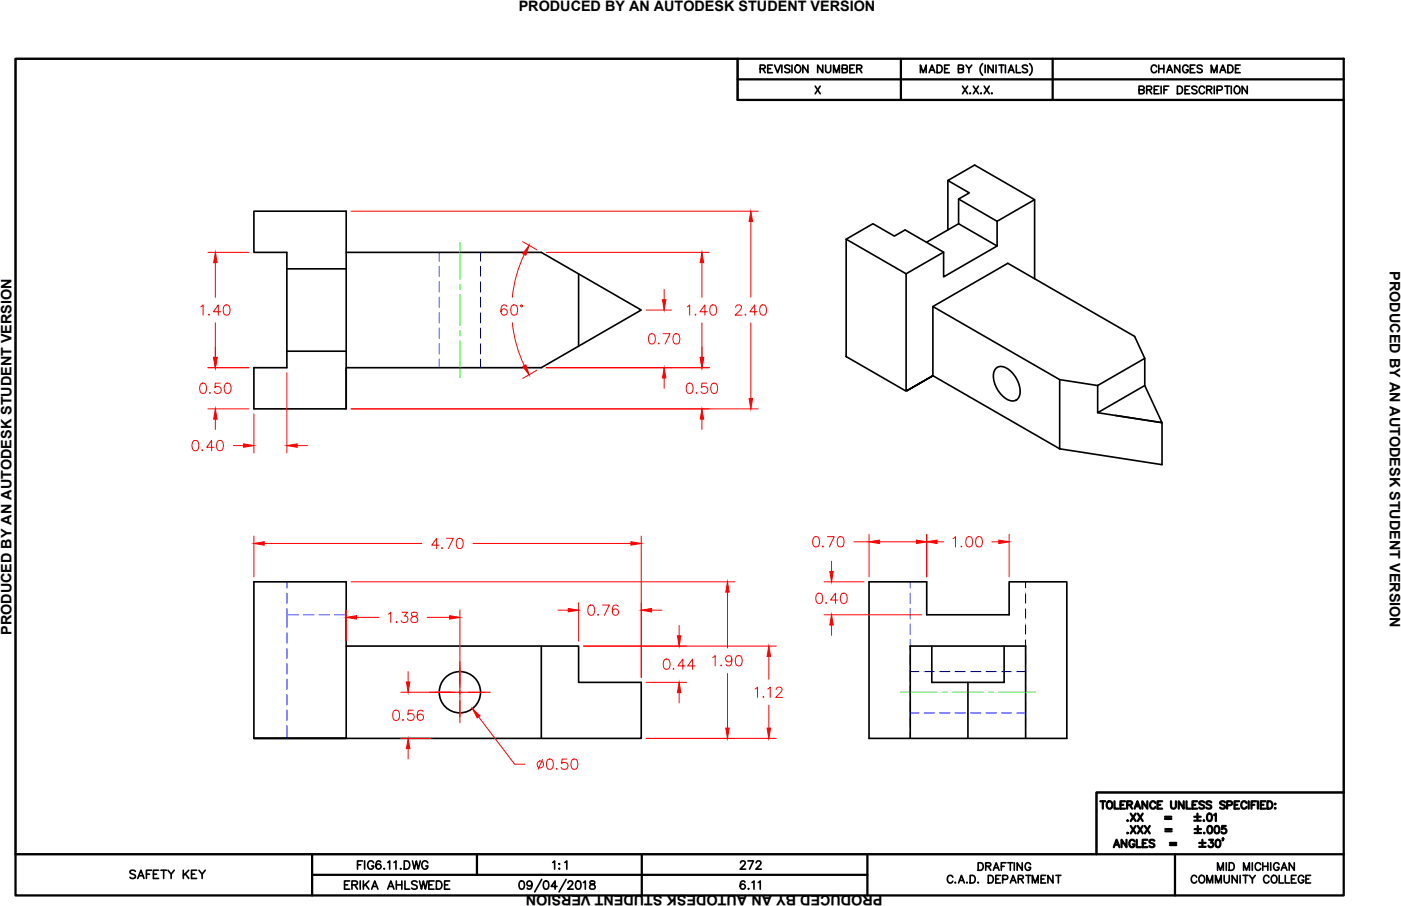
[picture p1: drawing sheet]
<svg xmlns="http://www.w3.org/2000/svg" width="432mm" height="279mm" viewBox="0 0 432 279" stroke-linecap="round" stroke-linejoin="round" font-family="sans-serif">
<!-- layer: OBJECT LINES -->
<g fill="none" stroke="#000" stroke-width=".51">
<path d="M4.8 18.1h222.5v12.7h186.8v213.6h-76.2v19h-333.1zM302.9 19.6a2.41 2.41 0 0 0 0 3.6M317.4 19.6a2.46 2.46 0 0 1 0 3.6M251.2 26.6l1.6 2.3M252.8 26.6l-1.6 2.3M283.7 22.4v-2.3l.9 2.3 .9-2.3v2.3M286.4 22.4l.9-2.3 .8 2.3M286.7 21.6h1.1M288.8 20.1h.8a1.25 1.25 0 0 1 .8 1.1 1.25 1.25 0 0 1-.8 1.2h-.8zM291.1 21.2h.9M292.6 20.1h-1.5v2.3h1.5M295.4 21.2l1.3-.1 .2-.4-.2-.5-1.3-.1v2.3h1l.5-.4a.59 .59 0 0 0-.5-.8"/>
<path d="M296.7 26.6l1.5 2.3M297.7 20.1l.9 1.1 .9-1.1M298.2 26.6l-1.5 2.3M298.6 21.2v1.2M299 28.7v.2l.1-.1M300 26.6l1.6 2.3M301.6 26.6l-1.6 2.3M302.3 28.7v.2l.2-.1M303.3 26.6l1.6 2.3M303.6 20.1v2.3M304.9 26.6l-1.6 2.3M305.7 28.7l-.1 .1h.2"/>
<path d="M306.1 20.1v2.3l-1.6-2.3v2.3M307 20.1v2.3M307.9 20.1h1.5M308.7 20.1v2.3M309.9 20.1v2.3M310.8 22.4l.9-2.3 .8 2.3M311.1 21.6h1.1M313.2 20.1v2.3h1.4M316.7 20.4a.89 .89 0 0 0-1.6 .2l.5 .5 .8 .3 .3 .7a1.02 1.02 0 0 1-1.6 0M292.1 55.7v15.2M106.7 77.8h60.1l30.8 17.8-30.8 17.8h-60.1v12.7M260.8 73.8l18.5 10.6v36.2l-18.5-10.6z"/>
<path d="M290.8 77.8l-11.5 6.6M295.4 61.4l11.9 6.8v7.7l-16.5 9.5v-7.6l-11.8-6.9-3.3 1.9-6.7-3.8-8.2 4.8M295.4 69l-9.9 5.7M307.3 68.2l11.6-6.6-18.5-10.7-8.3 4.8 6.6 3.8-3.3 1.9v7.6l11.9 6.9M318.9 61.6v24.4M88.4 82.9h18.3M178.3 84.5v22.3M287.5 94.5l23.1-13.3 39.1 22.5 3.1 6.8M88.4 108.3v-30.5h-10.1v-12.7h28.4v61h-28.4v-12.7h10.1v-5.1h18.3M306.9 113.7a3.1 3.1 0 0 1 4.4 .6 7.9 7.9 0 0 1 2.7 8.2 2.56 2.56 0 0 1-4.1 .4 8.6 8.6 0 0 1-3.6-8.1zM326.6 117.1l-39.1-22.6v21.4l-8.2 4.7 8.2-4.7 39.1 22.5M326.6 117.1v21.3"/>
<path d="M326.6 117.1l11.7 1.8M338.3 118.9l14.5-8.4v8.4l-14.5 8.4zM352.8 118.9l5.3 11.4-19.8-3M343.8 128.1l14.3 2.2v13l-31.5-4.9M267.8 179.4h17.8v10.2h25.4v-10.2h17.8v48.3h-61zM106.7 199.2h71.6v11.2h19.3v17.3h-119.3h28.4v-48.3h-28.4v48.3M166.8 199.2v28.5M287.2 199.2v11.2h22.3v-11.2M298.3 210.4v17.3M280.5 227.7v-28.5h35.6v28.5M160.3 271.8a.81 .81 0 0 1 1.2 .4 1.28 1.28 0 0 1-.8 2 1.62 1.62 0 0 1-.4-2.4zM164 272.5a.8 .8 0 0 1-1.1 .7 .8 .8 0 0 1-.4-1.2 .8 .8 0 0 1 1.3 0 1.35 1.35 0 0 1-.8 2.2l-.5-.3"/>
<path d="M167 271.2l-2.2 3.9M167.8 271.8a.83 .83 0 0 1 1.2 .4 1.28 1.28 0 0 1-.8 2 1.6 1.6 0 0 1-.4-2.4zM171.7 273.4h-1.8l1.2-1.7v2.5M174.5 271.2l-2.2 3.9M175.1 272.3l.5-.6 .8 .2a.77 .77 0 0 1-.2 1.1l-1.2 1.2h1.7M177.7 271.8a.81 .81 0 0 1 1.2 .4 1.28 1.28 0 0 1-.8 2 1.62 1.62 0 0 1-.4-2.4zM179.8 272.2l.6-.5v2.5M182 271.8a.51 .51 0 0 0 .2 .8 .91 .91 0 0 1 1 .4 .91 .91 0 0 1 0 1.1l-.9 .1-.5-.2a.95 .95 0 0 1 .2-1 .95 .95 0 0 1 .9-.4 .51 .51 0 0 0 .3-.8z"/>
<circle cx="141.7" cy="213.5" r="6.4"/>
</g>
<!-- layer: HIDDEN -->
<g fill="none" stroke="#00f" stroke-width=".31">
<path d="M135.4 77.8v2.7M148.1 77.8v2.7M135.4 82.1v3.2M135.4 86.9v3.2M135.4 91.7v3.1M135.4 96.4v3.2M148.1 82.1v3.2M148.1 86.9v3.2M148.1 91.7v3.1M148.1 96.4v3.2M135.4 101.2v3.2M135.4 105.9v3.2"/>
<path d="M135.4 110.7v2.7M148.1 101.2v3.2M148.1 105.9v3.2M148.1 110.7v2.7M88.4 179.4v1.9M280.5 179.4v1.9M316.1 179.4v1.9M88.4 182.9v3.2M88.4 187.7v5.9M88.4 195.2v3.1M88.4 199.9v3.2M88.4 189.6h3.6"/>
<path d="M93.6 189.6h3.2M98.3 189.6h3.2M103.1 189.6h3.6M280.5 182.9v3.2M280.5 187.7v3.2M280.5 192.4v3.2M280.5 197.2v3.2M316.1 182.9v3.2M316.1 187.7v3.2M316.1 192.4v3.2M316.1 197.2v3.2M88.4 204.7v3.2"/>
<path d="M88.4 209.4v3.2M88.4 214.2v3.2M88.4 219v3.1M280.5 202v3.1M280.5 206.7v3.2M280.5 211.5v3.2M280.5 216.3v3.2M280.5 207.1h2.8M280.5 219.8h2.8M284.8 207.1h3.2M284.8 219.8h3.2M289.6 207.1h3.2"/>
<path d="M289.6 219.8h3.2M294.4 207.1h3.1M294.4 219.8h3.1M299.1 207.1h3.2M299.1 219.8h3.2M303.9 207.1h3.2M303.9 219.8h3.2M308.7 207.1h3.1M308.7 219.8h3.1M313.4 207.1h2.7M313.4 219.8h2.7M316.1 202v3.1"/>
<path d="M316.1 206.7v3.2M316.1 211.5v3.2M316.1 216.3v3.2M88.4 223.7v4M280.5 221v3.2M280.5 225.8v1.9M316.1 221v3.2M316.1 225.8v1.9"/>
</g>
<!-- layer: CENTERLINE -->
<path d="M141.8 74.8v11.3M141.8 87.7v1.6M141.8 90.8v9.6M141.8 102v1.5M141.8 105.1v11.3M277.5 213.5h11.3M290.4 213.5h1.6M293.6 213.5h9.5M304.7 213.5h1.6M307.8 213.5h11.4" fill="none" stroke="#0f0" stroke-width=".31"/>
<!-- layer: DIMENSIONS -->
<g fill="none" stroke="#f00" stroke-width=".31">
<path d="M64.1 77.8h12.6M108.2 65.1h125.5M161.1 74.5l4.4 2.6M161.6 78.5a39.9 39.9 0 0 0-3.7 13.2M168.4 77.8h50.2M231.4 68.3v23.4M61.8 94.6l.8-.6v3.2M64.4 96.9v.3l.2-.2M66.4 81v10.7M66.4 99.5v10.7M68.1 96.1h-2.3l1.5-2.1v3.2M69.3 94.2a1.02 1.02 0 0 1 1.5 .4 2.66 2.66 0 0 1-.3 2.4 1.05 1.05 0 0 1-1.6-.4 2.63 2.63 0 0 1 .4-2.4z"/>
<path d="M156.2 94.5a.92 .92 0 0 0-1.3-.3 1.89 1.89 0 0 0 .4 3 .99 .99 0 0 0 1.1-.9 .99 .99 0 0 0-1-1.1 .99 .99 0 0 0-1 .9M157.9 94.2a1.02 1.02 0 0 1 1.5 .4 2.66 2.66 0 0 1-.3 2.4 1.05 1.05 0 0 1-1.5-.4 2.63 2.63 0 0 1 .3-2.4zM157.9 99.5a39.9 39.9 0 0 0 3.7 13.2M199.2 95.6h7.8M204.7 89.3v3.1M211.8 94.6l.8-.6v3.2M214.4 96.9l-.2 .1h.3M216.3 81v10.7M216.3 99.5v10.7M218 96.1h-2.3l1.6-2.1v3.2M219.2 94.2a1.02 1.02 0 0 1 1.5 .4 2.66 2.66 0 0 1-.3 2.4 1.05 1.05 0 0 1-1.5-.4 2.63 2.63 0 0 1 .3-2.4zM226.7 94.8l.2-.5 .4-.3h.6l.5 .3a.99 .99 0 0 1-.3 1.4l-1.5 1.5h2.1"/>
<path d="M229.7 96.9v.3l.2-.2M231.4 99.6v23.3M233.4 96.1h-2.3l1.5-2.1v3.2M234.6 94.2a1.02 1.02 0 0 1 1.5 .4 2.5 2.5 0 0 1-.3 2.4 1.03 1.03 0 0 1-1.5-.4 2.71 2.71 0 0 1 .3-2.4zM62 118.3a.99 .99 0 0 1 1.5 .5 2.66 2.66 0 0 1-.3 2.4 1.03 1.03 0 0 1-1.5-.5 2.5 2.5 0 0 1 .3-2.4zM64.1 113.4h12.6M67.9 118.2h-1.5l-.2 1.3a1.12 1.12 0 0 1 1.7 0 1.12 1.12 0 0 1-.2 1.7 1.12 1.12 0 0 1-1.6-.5M69.6 118.3a.99 .99 0 0 1 1.5 .5 2.5 2.5 0 0 1-.3 2.4 1.03 1.03 0 0 1-1.5-.5 2.66 2.66 0 0 1 .3-2.4zM88.4 114.9v24.8M165.5 114.2l-4.4 2.5M168.4 113.4h50.2M200.3 103.1a1.02 1.02 0 0 1 1.5 .4 2.66 2.66 0 0 1-.3 2.4 1.05 1.05 0 0 1-1.5-.4 2.63 2.63 0 0 1 .3-2.4z"/>
<path d="M203 105.8l-.1 .1h.3M204.4 102.9h2.1l-1.5 3.2M204.7 116.6v3.1M207.9 103.1a1.02 1.02 0 0 1 1.5 .4 2.66 2.66 0 0 1-.3 2.4 1.05 1.05 0 0 1-1.5-.4 2.63 2.63 0 0 1 .3-2.4zM212 118.3a1 1 0 0 1 1.5 .5 2.66 2.66 0 0 1-.3 2.4 1.05 1.05 0 0 1-1.6-.5 2.58 2.58 0 0 1 .4-2.4zM217.8 118.2h-1.5l-.1 1.3a1.12 1.12 0 0 1 1.7 0 1.12 1.12 0 0 1-.2 1.7 1.12 1.12 0 0 1-1.7-.5M219.5 118.3a.99 .99 0 0 1 1.5 .5 2.66 2.66 0 0 1-.3 2.4 1.03 1.03 0 0 1-1.5-.5 2.5 2.5 0 0 1 .3-2.4zM59.6 136a1.03 1.03 0 0 1 1.5 .4 2.66 2.66 0 0 1-.3 2.4 .99 .99 0 0 1-1.5-.4 2.5 2.5 0 0 1 .3-2.4zM62.3 138.7v.3l.2-.2M64.1 126.1h12.6M64.7 121v.3l.2-.1M66 137.9h-2.3l1.5-2.1v3.2"/>
<path d="M66.4 129.3v3.1M67.2 136a1.03 1.03 0 0 1 1.5 .4 1.61 1.61 0 0 1-1.1 2.6 1.74 1.74 0 0 1-.7-2.6zM71.9 137.4h3.2M78.3 127.6v12.1M91.6 137.4h3.2M108.2 126.1h125.5M214.7 121l-.2 .2h.3M216.3 129.3v3.1M78.3 165.3v12.6M81.4 167.6h48.6M108.2 179.4h118.3M135.3 168.1h-2.2l1.5-2.1v3.2"/>
<path d="M136.2 168.9l-.1 .1h.3M137.6 166h2.1l-1.5 3.2M141.1 166.2a1.05 1.05 0 0 1 1.5 .4 2.62 2.62 0 0 1-.3 2.4 1.02 1.02 0 0 1-1.5-.4 2.66 2.66 0 0 1 .3-2.4zM145.8 167.6h48.7M197.6 165.3v43.6M250.9 165.7a1.02 1.02 0 0 1 1.5 .4 2.66 2.66 0 0 1-.3 2.4 1.05 1.05 0 0 1-1.5-.4 2.63 2.63 0 0 1 .3-2.4zM253.6 168.4l-.1 .1h.3M254 179.4h12.3M255 165.5h2.1l-1.5 3.2M256.3 173.1v3.2M258.5 165.7a1.02 1.02 0 0 1 1.5 .4 2.66 2.66 0 0 1-.3 2.4 1.05 1.05 0 0 1-1.5-.4 2.63 2.63 0 0 1 .3-2.4zM263.2 167.1h4.6"/>
<path d="M267.8 164.8v13.1M271 167.1h11.4M285.6 164.8v13.1M288.8 167.1h2M293.7 166.1l.8-.6v3.2M296.3 168.4v.3l.2-.2M298.1 165.7a1.04 1.04 0 0 1 1.5 .4 2.58 2.58 0 0 1-.3 2.4 1.04 1.04 0 0 1-1.5-.4 2.71 2.71 0 0 1 .3-2.4zM301.1 165.7a1.02 1.02 0 0 1 1.5 .4 2.5 2.5 0 0 1-.3 2.4 1.03 1.03 0 0 1-1.5-.4 2.71 2.71 0 0 1 .3-2.4zM305.7 167.1h2.1M311 164.8v13.1M106.7 188.1v9.6M109.9 190.4h6.9"/>
<path d="M119.7 189.4l.7-.6v3.2M122.3 191.7l-.2 .1h.3M123.9 188.8h1.7l-.9 1.2a1.07 1.07 0 0 1 .9 1.5 1.07 1.07 0 0 1-1.7 .3l-.3-.4M126.9 189a.64 .64 0 0 0 .4 1 1.17 1.17 0 0 1 1.2 .4 1.17 1.17 0 0 1 .1 1.3 1.13 1.13 0 0 1-1.2 .3 1.13 1.13 0 0 1-.8-1.1 1.78 1.78 0 0 1 1.9-1l.1-.6a1.23 1.23 0 0 0-1.7-.3zM131.6 190.4h7M141.8 188.1v34.8M172 188.2h3.2M178.3 185.9v11.8M179.9 199.2h59.3M181.6 186.7a1.02 1.02 0 0 1 1.5 .5 2.5 2.5 0 0 1-.3 2.4 1.03 1.03 0 0 1-1.5-.4 2.71 2.71 0 0 1 .3-2.5zM184.3 189.5l-.1 .1h.3M185.7 186.6h2.1l-1.5 3.2"/>
<path d="M190.5 187a.92 .92 0 0 0-1.3-.3 2.51 2.51 0 0 0 0 2.9 .99 .99 0 0 0 1.4-.4 .99 .99 0 0 0-.7-1.4 .99 .99 0 0 0-1.2 .9M200.8 188.2h3.2M209.3 192.9v3.2M224.2 182.6v17.2M251.9 183.1a1 1 0 0 1 1.5 .4 2.66 2.66 0 0 1-.3 2.4 1.05 1.05 0 0 1-1.5-.4 2.58 2.58 0 0 1 .3-2.4zM254 189.6h30.1M254.6 185.8l-.1 .1h.3M256.3 192.8v3.1M258.3 185h-2.3l1.5-2.1v3.2M259.5 183.1a.99 .99 0 0 1 1.5 .4 2.66 2.66 0 0 1-.3 2.4 1.03 1.03 0 0 1-1.5-.4 2.5 2.5 0 0 1 .3-2.4zM121.5 219.2a1.05 1.05 0 0 1 1.5 .4 2.07 2.07 0 0 1-.8 2.6h-.3a1.73 1.73 0 0 1-.7-2.6zM123.5 213.5h27.7"/>
<path d="M125.8 207.1v3.2M127.4 219h-1.5l-.2 1.4a1.12 1.12 0 0 1 1.7-.1 1.12 1.12 0 0 1-.2 1.7 1.12 1.12 0 0 1-1.6-.4M130.4 219.5a.92 .92 0 0 0-.9-.5 .92 .92 0 0 0-.8 .6 1.86 1.86 0 0 0 .8 2.6 .99 .99 0 0 0 1.1-.9 .99 .99 0 0 0-1-1.1 .99 .99 0 0 0-1 .9M199.2 210.4h12.4M204.9 203.4a1.02 1.02 0 0 1 1.5 .5 2.58 2.58 0 0 1-.3 2.4 1.04 1.04 0 0 1-1.5-.5 2.66 2.66 0 0 1 .3-2.4zM207.6 206.1l-.2 .2h.3M209.3 213.6v3.2M211.2 205.4h-2.3l1.6-2.2v3.2M214.2 205.4h-2.2l1.5-2.2v3.2M219.7 202.8l.7-.6v3.2M222.3 205.1l-.2 .1h.3M224.2 207.7v16.8"/>
<path d="M225.6 203.2a.99 .99 0 0 1-1.4 .9 .99 .99 0 0 1-.4-1.6 .99 .99 0 0 1 1.6 .1 2.93 2.93 0 0 1-.3 2.6 .92 .92 0 0 1-1.3-.3M227.1 202.3a1.04 1.04 0 0 1 1.5 .5 2.69 2.69 0 0 1-.3 2.4 1.04 1.04 0 0 1-1.5-.5 2.58 2.58 0 0 1 .3-2.4zM232.7 212.5l.8-.6v3.2M235.3 214.8v.3l.1-.2M236.6 212.5l.8-.6v3.2M237 202.4v7.1M237 217.4v7.1M239.2 212.6l.2-.4 .4-.3 .9 .1a.69 .69 0 0 1 .2 1.1l-1.8 2h2.1M123.5 227.7h9.2M124.2 221.9v.3l.2-.2M125.8 230.9v3.2M147.5 221.1l11.1 14.6h3.2"/>
<path d="M167.2 234.2l-1.4 3.1M168.9 234.2a1.05 1.05 0 0 1 1.5 .5 2.63 2.63 0 0 1-.3 2.4 1.02 1.02 0 0 1-1.5-.5 2.66 2.66 0 0 1 .3-2.4zM171.6 236.9l-.1 .2h.2M174.8 234.1h-1.6l-.1 1.3a1.12 1.12 0 0 1 1.7 0 1.12 1.12 0 0 1-.2 1.7 1.12 1.12 0 0 1-1.6-.5M176.4 234.2a1.05 1.05 0 0 1 1.5 .5 2.63 2.63 0 0 1-.3 2.4 1.02 1.02 0 0 1-1.5-.5 2.66 2.66 0 0 1 .3-2.4zM199.2 227.7h40"/>
<circle cx="160.7" cy="94.3" r=".31"/>
<circle cx="166.5" cy="235.7" r="1.05"/>
</g>
<g fill="#f00" stroke="#f00" stroke-width=".31">
<path d="M145.6 218.5l2.3 2.2-.8 .7z"/>
<path d="M216.3 77.8l.6 3.2h-1.1z"/>
<path d="M215.8 110.2h1.1l-.6 3.2z"/>
<path d="M175.2 187.6l3.1 .6-3.1 .5z"/>
<path d="M197.6 188.2l3.2-.6v1.1z"/>
<path d="M78.3 167.6l3.1-.5v1z"/>
<path d="M194.5 167.1l3.1 .5-3.1 .5z"/>
<path d="M208.8 196.1h1l-.5 3.1z"/>
<path d="M209.3 210.4l.5 3.2h-1z"/>
<path d="M224.2 179.4l.5 3.2h-1z"/>
<path d="M223.7 224.5h1l-.5 3.2z"/>
<path d="M231.4 65.1l.5 3.2h-1z"/>
<path d="M230.9 122.9h1l-.5 3.2z"/>
<path d="M216.3 126.1l.6 3.2h-1.1z"/>
<path d="M66.4 77.8l.5 3.2h-1.1z"/>
<path d="M65.8 110.2h1.1l-.5 3.2z"/>
<path d="M66.4 126.1l.5 3.2h-1.1z"/>
<path d="M285.6 167.1l3.2-.5v1z"/>
<path d="M307.8 166.6l3.2 .5-3.2 .5z"/>
<path d="M282.4 166.6l3.2 .5-3.2 .5z"/>
<path d="M267.8 167.1l3.2-.5v1z"/>
<path d="M163.1 75.7l-1 3-1-.5z"/>
<path d="M161.1 113l1-.5 1 3.1z"/>
<path d="M138.6 189.9l3.2 .5-3.2 .5z"/>
<path d="M106.7 190.4l3.2-.5v1z"/>
<path d="M125.3 210.3h1l-.5 3.2z"/>
<path d="M125.8 227.7l.5 3.2h-1z"/>
<path d="M88.4 137.4l3.2-.5v1z"/>
<path d="M75.1 136.9l3.2 .5-3.2 .5z"/>
<path d="M256.3 189.6l.5 3.2h-1z"/>
<path d="M255.8 176.3h1l-.5 3.1z"/>
<path d="M204.2 92.4h1l-.5 3.2z"/>
<path d="M204.7 113.4l.5 3.2h-1z"/>
<path d="M237 199.2l.5 3.2h-1.1z"/>
<path d="M236.4 224.5h1.1l-.5 3.2z"/>
</g>
<!-- layer: BORDER -->
<path d="M4.8 18.1h409.3v258h-409.3zM227.3 18.1v12.7h186.8M277.7 18.1v12.7M324.4 18.1v12.7M227.3 24.5h186.8M4.8 263.4h409.3M96.2 263.4v12.7M96.2 269.8h171.1M147 263.4v6.4M197.8 263.4v12.7M267.3 263.4v12.7M362.1 263.4v12.7" fill="none" stroke="#000" stroke-width=".7"/>
<!-- layer: Title Block -->
<g fill="none" stroke="#000" stroke-width=".7">
<path d="M339.1 247.1h1.6M339.9 247.1v2.3M341.5 247.2a1.07 1.07 0 0 1 1.4 1 1.07 1.07 0 0 1-1.4 1.1l-.4-.8v-.5zM343.5 247.1v2.3h1.3M345.3 248.2h.9M346.8 247.1h-1.5v2.3h1.5M347.2 259v2.3l-1.5-2.3v2.3M347.4 248.2l1.3-.1 .2-.3-.1-.5-1.4-.2v2.3M347.5 253l.1 .1M347.5 256.8l.1 .1M348.2 248.2l.7 1.2M348.5 250.9l1.5 2.3"/>
<path d="M348.5 254.7l1.5 2.3M349.7 249.4l.9-2.3 .8 2.3M349.7 259.5a.84 .84 0 0 0-1-.5 .84 .84 0 0 0-.6 .8v.6a.82 .82 0 0 0 .8 .9 .82 .82 0 0 0 .8-.9h-.6M350 248.6h1.1M350 250.9l-1.5 2.3M350 254.7l-1.5 2.3M350.4 259v2.3h1.3M350.7 250.9l1.5 2.3M350.7 254.7l1.5 2.3M352.2 250.9l-1.5 2.3M352.2 254.7l-1.5 2.3M352.8 254.7l1.6 2.3"/>
<path d="M353.6 247.1v2.3l-1.5-2.3v2.3M353.6 259h-1.4v2.3h1.4M354.4 254.7l-1.6 2.3M355.8 259.3l-.6-.3-.9 .3 .2 .5 1.1 .5 .2 .6a.98 .98 0 0 1-1.5 0M356.1 247.7a.84 .84 0 0 0-.9-.6 .84 .84 0 0 0-.7 .9v.5a.84 .84 0 0 0 .7 .9 .84 .84 0 0 0 .9-.6M356.8 248.2h.8M358.2 247.1h-1.4v2.3h1.4M359.1 251.9h1.9M359.1 252.5h1.9M359.2 255.7h1.9M359.2 256.3h1.9M360.6 259.9h1.9"/>
<path d="M360.9 247.1v1.6a.77 .77 0 0 0 .8 .7 .77 .77 0 0 0 .7-.7v-1.6M364.8 247.1v2.3l-1.5-2.3v2.3M365.7 247.1v2.3h1.3M367.5 248.2h.9M368.1 251.9h2M368.1 253.1h2M368.2 255.7h2M368.2 256.9h2M369 247.1h-1.5v2.3h1.5M369.1 250.9v2M369.2 254.7v2M369.6 259.9h2"/>
<path d="M370.6 259v1.9M371 253l.1 .1M371.1 247.4a.85 .85 0 0 0-.8-.3 .85 .85 0 0 0-.7 .6l1.5 1v.4l-.5 .3-1-.3M371.1 256.8l.1 .1M372.3 251a.74 .74 0 0 1 1.1 .4l.1 .5a1.03 1.03 0 0 1-.6 1.3h-.2a1.45 1.45 0 0 1-.4-2.2zM372.4 254.8a.74 .74 0 0 1 1.1 .4l.1 .5a1.03 1.03 0 0 1-.6 1.3h-.2a1.45 1.45 0 0 1-.4-2.2zM372.7 259h1.2l-.7 .8a.76 .76 0 0 1 .6 1.3 .76 .76 0 0 1-1.4-.3M373.3 247.4a.85 .85 0 0 0-.8-.3 .85 .85 0 0 0-.7 .6l1.5 1v.4l-.5 .3-1-.3M374.2 251.4l.5-.5v2.3M374.6 254.8a.74 .74 0 0 1 1.1 .4l.1 .5a1.03 1.03 0 0 1-.6 1.3h-.3a1.45 1.45 0 0 1-.3-2.2zM374.9 259.1a.74 .74 0 0 1 1.1 .3l.2 .5a1.01 1.01 0 0 1-.9 1.4 1.49 1.49 0 0 1-.4-2.2zM377 258.6h-.2h.2l-.2 .6"/>
<path d="M377.5 247.4a.85 .85 0 0 0-.8-.3 .85 .85 0 0 0-.7 .6l1.5 1v.4l-.5 .3-1-.3M377.8 254.7h-1.1l-.1 1a.81 .81 0 0 1 1.2 0 .81 .81 0 0 1-.1 1.2 .81 .81 0 0 1-1.2-.3M378.2 248.3l1.3-.1 .2-.3-.1-.6-1.4-.2v2.3M380.5 248.2h.9M381.9 247.1h-1.4v2.3h1.4M384.2 247.7a.84 .84 0 0 0-1-.6 .84 .84 0 0 0-.6 .9v.5a.84 .84 0 0 0 .6 .9 .84 .84 0 0 0 1-.6M384.9 247.1v2.3M385.7 248.2h.9M387.1 247.1h-1.4v2.3M387.7 247.1v2.3M388.6 248.2h.8M390 247.1h-1.4v2.3h1.4"/>
<path d="M390.6 247.1h.8a1.22 1.22 0 0 1 .8 1.1 1.22 1.22 0 0 1-.8 1.2h-.8zM392.9 249.3h.2zM393 247.9v.2zM414.1 244.4h-76.2v19M343.3 261.3l.8-2.3 .9 2.3M343.6 260.5h1.1M352.2 260.1h.9M360.6 260.6h1.9M369.6 261.2h2"/>
</g>
<g font-size="5.7">
<text x="233.5" y="23.6">REVISION NUMBER</text>
<text x="353.8" y="23.6">CHANGES MADE</text>
<text x="109.4" y="269.2">FIG6.11.DWG</text>
<text x="169.3" y="269.2">1:1</text>
<text x="227.2" y="269.2">272</text>
<text x="39.2" y="272">SAFETY KEY</text>
<text x="105.5" y="275.5">ERIKA AHLSWEDE</text>
<text x="227.2" y="275.5">6.11</text>
</g>
<g font-size="5.3">
<text x="350.3" y="30">BREIF DESCRIPTION</text>
<text x="300.6" y="269.5">DRAFTING</text>
<text x="374.3" y="269.5">MID MICHIGAN</text>
<text x="291" y="273.4">C.A.D. DEPARTMENT</text>
<text x="366.2" y="273.4">COMMUNITY COLLEGE</text>
</g>
<g font-size="4.4">
<text x="159.9" y="3.5">PRODUCED BY AN AUTODESK STUDENT VERSION</text>
<text x="428.3" y="83.7" transform="rotate(90 428.3 83.7)">PRODUCED BY AN AUTODESK STUDENT VERSION</text>
<text x="3.5" y="195.8" transform="rotate(-90 3.5 195.8)">PRODUCED BY AN AUTODESK STUDENT VERSION</text>
<text x="272" y="275.9" transform="rotate(180 272 275.9)">PRODUCED BY AN AUTODESK STUDENT VERSION</text>
</g>
</svg>
